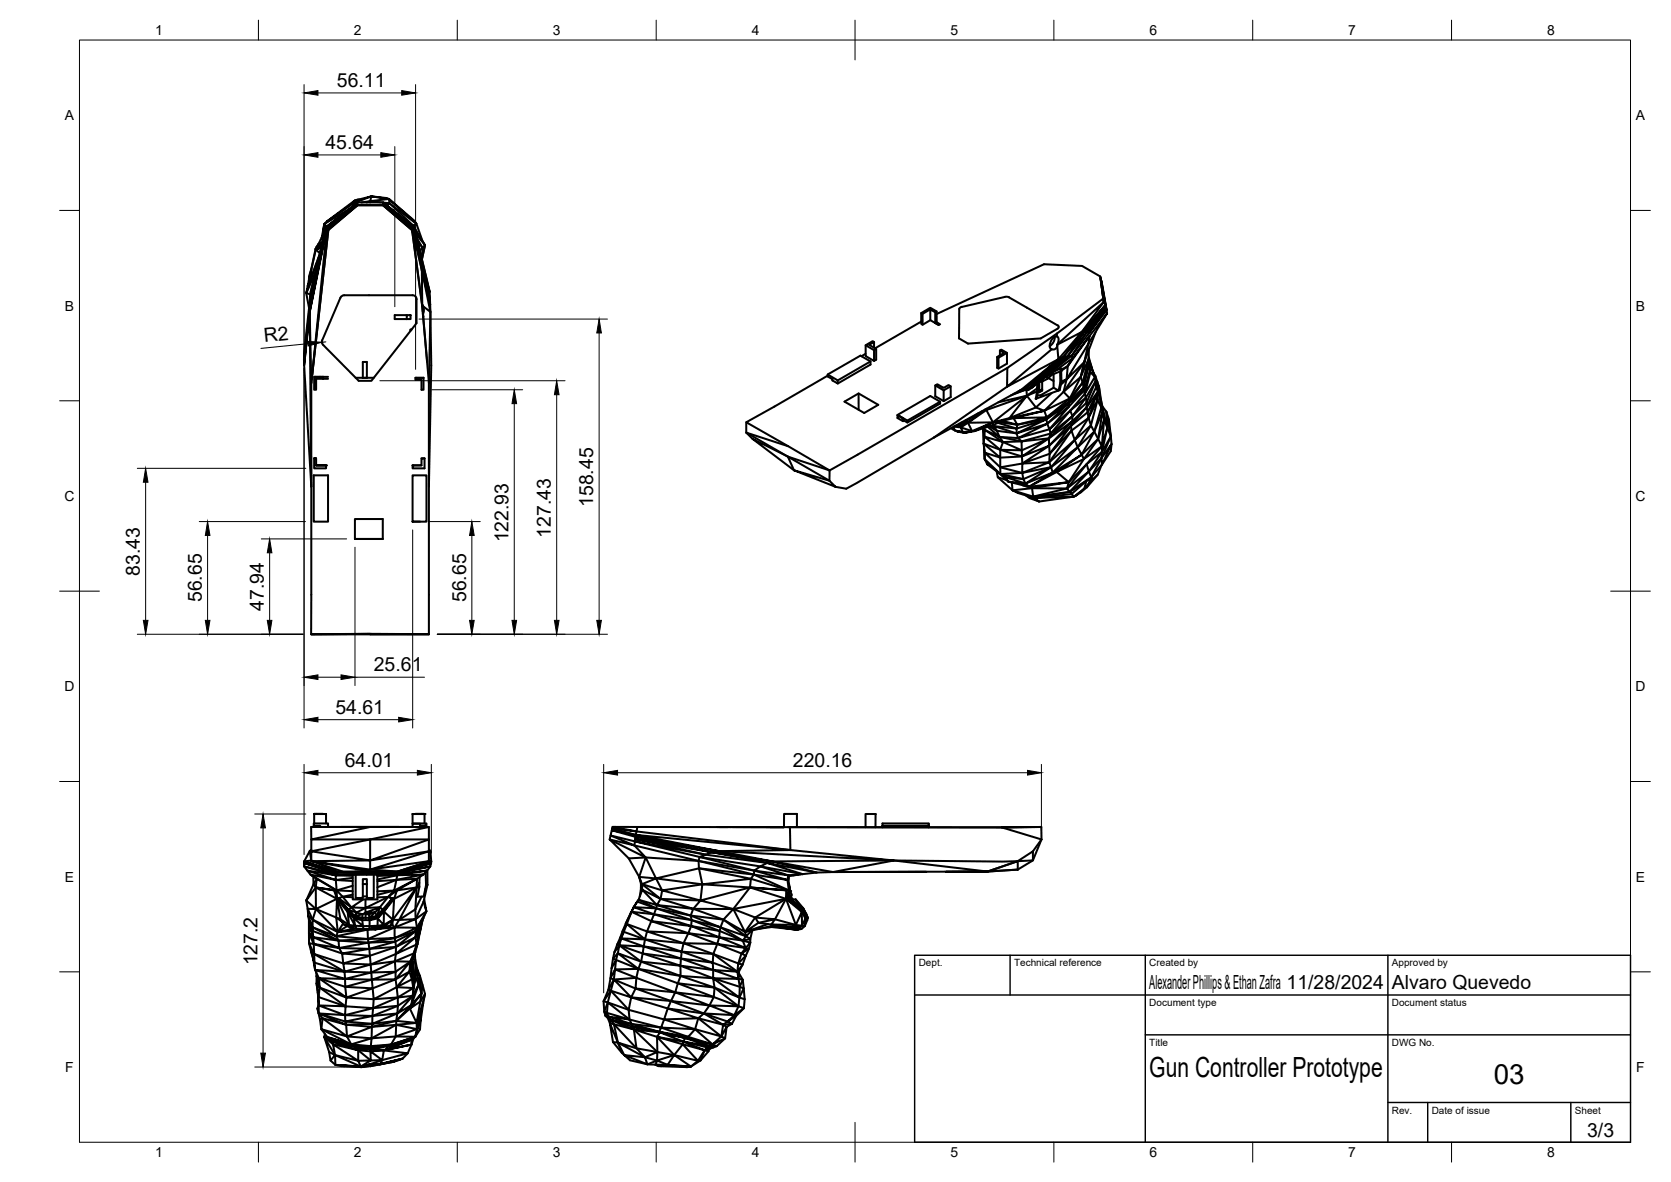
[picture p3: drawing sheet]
<svg xmlns="http://www.w3.org/2000/svg" width="420mm" height="297mm" viewBox="0 0 420 297" stroke-linecap="round" stroke-linejoin="round" font-family="sans-serif">
<!-- layer: Visible -->
<g fill="none" stroke="#000" stroke-width=".51">
<path d="M81.2 59.4l.3-3.1-.6 3.4M81.3 59.9l-.7 .4-.5 1M81.4 59.1l-.5 .7M81.4 59.5l-.5 .3-.3 .5M81.4 59.4l-.5 .4 .5-.4M81.4 59.2l-.2 .2M81.5 59.1h-.1M81.5 58.9l-.1 .2M82 57.2l7.9-6.1v-.2l-7.9 6.2-3.9 16.1M82.1 57.3l-.1-.1 7.9-6.1v.3l-7.8 5.9 7.8-5.9-7.7 6 .4 .2M82.1 57.3l-4.1 19.3 4.1-19.3-4 17.7-1.6 16.8 1.5-15.2-1.6 13.9 1.7-15.5M82.1 57.3l-4.2 21.1 4.3-21-3.8 37.9"/>
<path d="M82.6 57.6l-4.3 38.6-.1 63.2h29.6v-63.2l-1.6-19.3M82.6 57.6l7.3-6.1zM87.4 52.8l-5.9 3.5 .6 .6M88.8 51.7l-.2-.5-7.1 5.1 .7-.6 6.4-4.5 .6-.8-7 5.3M89.9 50.9h6.4l7.9 6.2v.1l-7.9-6.3v.4l7.8 6 .1-.1 1.9 8.1-2-8 2 8.9-2-8.9M89.9 51.5h6.4M90.3 50.1l-1.1 .3 4.1-1.1-4.7 1.9 1-.2M93.1 50.6l2.8 .3M93.1 50.6l-.1 .3M93.1 50.6l-.9 .3M93.1 50.6l-2.2 .3M93.3 49.3l-.2 1.3"/>
<path d="M96.3 51.5l7.3 6.1 2.6 19.3M96.3 51.6l7.3 6.2-7.3-6.2h-6.4l-7.4 6.2 .1-.2M96.3 51.3l7.7 6.1zM96.3 51.5l7.3 6.1 .5-.3M96.4 50.9l1.5 .2M96.6 51.1h1.3l-.5 .6M97.8 50l-4.5-.7 3.7 .4 .8 .3-4.7 .6M97.8 50l6.4 5.5 .5 .7zM97.8 50l.1 1.1M97.9 51.1l6 5.6 .8-.5 1.5 4.3M97.9 51.1l6.8 5.1M102.7 55.9l1.2 .8-.8-.5"/>
<path d="M103.8 56.8l.3 .2M104.1 57.3l2 9.7-2.1-9.6 2.1 10.5-2.5-10.3 2.6 19.1M104.2 57.1l3.8 16.1v.3l-1.9-8.2v.9l1.9 7.3 .1 1.5-2-8.8v1.7l2.1 8.7v1.8M104.2 57.2l2.7 4.4-2.3-2.7M104.9 60l1.3 2.3 .7-.7M77 73.7l.7 3.7M78.1 75v-1.5l-1.6 15.3-.1 1.7 1.9 31.8-.4-43.9 .4 17.9M78.1 73.5l3.9-16.3-3.9 17.8M78.1 73.5v-.3v.3M78.3 67.6l-.6 1.9v.9M79.2 68.6l-2.2 5.1 1.1 .3M79.4 62.7l-2 9.2 2.9-7.7"/>
<path d="M79.4 62.7l1 .9M80.1 61.3l-.7 1.3-1.8 8.1M80.2 64.4l-3.2 9.3 .4-1.8M80.8 62l-1.4 .7 1.4-.5M80.8 61.8l-1.4 .8v.1M80.9 61.7l-1.5 .9 1.5-.8M81 61.2l-1.4 .8 1.4-.7M81.1 60.8l-1 .5M102.3 79.2h.9v1h-.9zM102.3 79.2h-3v1h3M105 60.4l1.2 1.9-.6 .7M106.1 67l2 8 .1 1.6z"/>
<path d="M106.2 76.7h.1M106.2 76.7l-.1-.5 .1 .7M106.2 76.9l.1 1.4M106.2 76.7l-.1-8.8 2.1 10.5-1.9-1.5M106.2 76.9h.1M106.2 76.7l.2 .2M106.2 62.3l-.1 2.9M106.3 78.8l.1 .9v-.8M106.3 76.9l.3 1.2-.2 .8M106.4 78.9l1 12M106.9 61.6l-.8 3.3M106.9 61.6l-.8 3.5"/>
<path d="M108.2 78.4l-.4 17.9M108.2 78.4l.2 13.4-.6 30.5M231.6 78.7v2.7l.4 .2v-2.7M233.9 77.8l-1.9 1.1-.4-.2 2.3-1.3 1.6 .9M235.2 78.5l.3-.2v2.7l-.3 .2zM235.2 78.5l-1.3-.7v2.7l2.2 1.2-.9-.5M241.2 77.7l-.1 7.3 2.3 1.3 18.3-1.2 4.2-2.5M252.7 74.6l-10.9 2.5-.6 .6M252.7 74.6l1.1 .1 12.1 7.1M276.6 69.5l.8 5.5-.8-5.5-4.5-2.7-9.6-.4-27 12.5M276.8 70.1l1.2 6.5zM276.9 70.4l1.4 7.6z"/>
<path d="M278.1 77l-5.4 6.4 5.3-6.8-6 6.8 5.5-7.5-11.6 10.7M278.1 77l-.6-1.1-.8-6.1 .8 6.1-.1-.9-11.7 8.8M278.1 77l-4.8 6.5 4.9-6-4.3 6.2 4.4-5.7 .1 .7M278.4 78.7l-4.7 7.7 .3-2zM79 94.7h3.5M81 85.5l-.1 .6 .3 .5 9 9.1h3.2l11.3-14.5v-6a.97 .97 0 0 0-1-1h-17.2l-.5 .2-.4 .4-4.6 10.7M81.2 95.2v-.5h-2.2v3.2h.5v-2.7h3M89.4 94.9l2.8 .1v-4h-1v3.9h2.8M103.4 82.8h-.2v.4M103.5 82.8l-.1 .2M104.5 95l2-.1h-2v.5h1.5v2.5h.5v-2.9M208.1 94.1l8.2-4.7 2.6 1.4v.8l-8.2 4.8"/>
<path d="M208.1 94.1l2.6 1.5v.8l-1.4-.8-.1-.4-1.1-.6zM215.9 98.9v4.1M217.7 86.8v2.7l2.1 1.2v-2.7M217.7 88.9l-1.1 .6M218.9 90.8l-8.2 4.8M219.8 87.4v-1.5l-1.3 .8 1.8 1v2.7l-.5 .3M219.8 85.9l-.4-.2-1.7 1.1 2.1 1.2 .5-.3M231.6 80.8l-11.6 6.7M233.9 80.5l-1.9 1.1M235.2 96.9v2.7l2.1 1.2 1.8-1-.1-2.7-1.7 1v2.7M235.5 81l.9 .5M239 97.1l-.5-.3-1.2 .7-1.6-.9-.5 .3 2.1 1.2"/>
<path d="M251.4 89.3v-1.2l.4-.2 1.4 .8v2.7l-2.1 1.2-.4-.2v-2.7l.4 .2v2.7M251.4 88.1l1.1 .6-1.8 1M253.2 88.7l-2.1 1.2M253.3 92.5l-44.7 25.7-21-12.1 20.5-11.7M256.8 98.1l1.9-.2-2.6 .4M256.8 97.9l-22 12.1M257.2 98.2l-2.3 .8M257.3 98.1l-3.2 1.3M257.7 97.8l1.1-.2-2.4 .6 1.3-.4-.9 .1M257.7 97.8l8.4-7.5-9.3 7.6M258.1 98l.1 1.4M258.2 99.4l2.6-1.8v.8z"/>
<path d="M258.2 99.4l-10.2 3.6 1.7 3.1M258.2 99.4l2.3 3M258.2 99.4l-7.2 1.7M258.8 97.6l.5-.1-.6 .4M260.8 96.4v1.2l.2-.2M261 98.2l-.2 .2-.4 1.8M261.1 96.2l-.1 2-.3 1.9-.3 .1 5.7-2.1-1.2-.7-3.2 1.9-.9 .1M261.3 96v2.2M261.3 98.3v.3M261.7 95.7h.1M261.8 95.5v.2l-2 1.4M261.9 95.4v.6"/>
<path d="M262 97.9l-.7 .4-.3-.2M262 95.9v2.3l-.7 .4-.3-.2M262 97.8l-.7 .4-.3-.1M262.3 95.2v.5M262.4 95l.9-.4v.6M263.6 95l1.3 .8M264.4 87.8l-11.2 9.4 14.2-7.5 4.6-6.3 1.3 .1-4.9 6.1M264.5 98.7l-4 3.7M264.6 93.7v.4M264.9 94v3.4M265.2 84.6a2.66 2.66 0 0 1-1.3 2.4M265.3 93.2l1.6-.7v.7l-2.3 .9-1.3 1.1-1.4 .8-.1-.3"/>
<path d="M265.7 83.8l-12.4 8.7-.1 4.7-18.4 12.8M265.7 83.8v.8M265.8 84.5a2.22 2.22 0 0 0-1.6 3.2 1.04 1.04 0 0 0 1.6-.8M265.8 84.5l.4 .7-.3 1.3M265.9 86.6l-.1 .3M265.9 86.5h.1M265.9 86.6l6.1-3.2-5.9 6.9-.3-3.4M265.9 81.8l.3 .4-.3 .4M266.7 93.3h-.1a10.6 10.6 0 0 1-.4 4.9l-.1-.1M266.7 96.7l1.5-1.4-1.3 .6-.4 2.1-.3 .2M266.8 93.2l.1 2.7-.3 .1M266.9 93.1l1.6-1.1-.3 3.3-.8 3.2"/>
<path d="M267.4 98.5l1.6 1.6 2.7-5.4 .5 1.4-3.2 4M267.4 98.5l-4.8 4.7 6.4-3.1M268.4 89.6l1.1-.2 3.8-5.9 .6 .2-4.4 5.7 .1 .7-6.3 4.5M268.4 89.6l-9.6 8 8.6-7.9-9.7 8.1M268.5 92l-1.6 .9M269.5 89.4l-10.2 8.1 9.1-7.9M272.2 96.1l-3.4 4.9 .2-.9M272.2 96.1l.3 1.3-3.7 3.6-5.7 4.4M272.2 96.1l1.6-4.4-1.3 5.7M272.6 91l-.9 3.7-4.3 3.8zM272.7 83.4l-4.3 6.2-1 .1zM272.8 99l-3.7 4.2 3.9-3.3"/>
<path d="M273.7 86.4l-5.5 8.9 4.4-4.3M273.7 90.2l1.6 4.5-1.5-4M273.7 89.7l.8 2.6M273.8 88l-.1 2.2-2 4.5 1.1-4.1M274 84.4l-5.5 7.6 1.1-1.9zM274.1 92.9l-1.5 5.2-.1-.7-3.9 4 .2-.4-5.6 3.9-.1 .5M274.1 92.9l-.3-1.2-.1-1.5-1.5 5.9M274.1 92.9l.1 .6M275 93.7l.4 .8M275.3 94.7l-1.1-1.2-1.4 5.5 2.5-4.3 .2 1.1-2.5 4.1-.4-1.8M275.4 94.5l.5 1.3M275.4 94.5l.2 2.2"/>
<path d="M275.5 83.4l-2.9 7.6 1.1-4.6M275.5 96.4l.6 2M275.6 97.2l-.1-1.4-2.3 5.4-.2-1.3M275.6 97.2l-2.4 5.1v-1.1l-3.5 3.4 3.3-4.7M275.6 97.2l.5 1.2M275.8 99l.1 1.6-.2-1.4M275.9 95.8l1 6.6-1-1.8v-1.9M275.9 95.8l.4 1.3M275.9 95.8v2M276.1 98.4l-2.9 3.9 .3 1.3M276.3 97.1l.9 6.5-2.1 4.9 1 1.8-3.6 5 4.6-3.2M276.3 97.1l1.3 8.3"/>
<path d="M78.9 119.5h3.6v11.6h-3.6zM79 115.2v2.5h3v-.7M79.5 117h2.5h-2.5M79.5 115.2h-.5h.5v1.8M103.7 119.5h3.5v11.6h-3.5zM103.7 117h2.3v-1.8h.7v2.5h-3zM103.7 117h2.3M106 115.2h.7M187.6 106.1v2.6l10.6 3.4M189.2 110.3l8.9 4.5 10.5 3.4v2.6l-10.5-6 1.5 3.4zM189.2 110.3l-1.6-1.6 10.5 6.1M199.6 118.2l9 2.6 1.5 1.6z"/>
<path d="M212.3 100.9l3.6-2 4.9 2.8-3.5 2.1zM225.7 104.3l1.3 .8v.7l-1.3-.7zM225.7 104.3l8.2-4.8 2.5 1.5v.4l-8.2 4.8-1-.6M227.2 105.6l-.2 .1v-.6l-1.3-.8 2.5 1.4M227.3 105.7l-.3 .1M234.8 110l-22 12.8-2.7-.4M236.4 101l-8.2 4.7v.5M239.1 107.6l1.5 .8M239.7 107.3l.4 .9 2.3 .6-.3-.2M240.5 106.9h.8l.3 .5-1.8-.2M241.2 106.5l.1 .4-1.4 .3M241.8 106.2l-.5 .7 1.7-1.1-1.4 1.6 1.8-1.2"/>
<path d="M242.9 105.6l.1 .2M243.4 106.2l1 2.1-2.8-.9 .5 1.2M246.1 103.8l-3.1 2 .4 .4M247.2 107.6l.1 3M247.3 107.6l.2 2.1M247.3 111.5l.3 2.3v1.6M247.3 108.3v3.2M247.3 108.2v.2M247.4 112.3l.2 3.1M247.5 109.7l4.7 1.4-4.6-3.1-.1 1.7 4 3.3 .7-1.9M247.5 109.7l-.2 1.8 4.2 1.5v2l-4.2-3.5M247.5 113l.1 2.4"/>
<path d="M247.6 103h.4l-4.6 3.2 3.5-2.8M247.6 115.4l3.9 3.7-3.3-2.4zM248.1 102.7l-.1 .3-.3-.1M248.3 107.3l3 2.5-3.7-1.8-.1-.5M248.7 107.1l1.9 1.2M249.2 107l1.4 1.3M249.6 106.8l.4 .3M249.7 106.1l.1 .7-4.8 1.5 4.7-2.2-5.3 2.2h.6l-2.6 .5 2-.5-2.3 .3M249.7 106.1l-6.3 .1M249.9 106.8l.1 .3M250 107.1l5.6 .6v1.2l-5.6-1.8 .6 1.2M250.6 118.4l.3 1.5 2.2 .7"/>
<path d="M250.6 108.3l5 .6 .4 1.2M250.6 108.3l.7 1.5 4.7 .3M250.9 119.9l3.7 3.3-.2-1.9M250.9 106.3l4.7 1.4M251 118.7l2.5 2.3-.7-1.1 5.1 1.6 .8 .8-5.2-1.3 4.4 .5-.6-1.1-4.5-.5-1.3-.8 5.8 1.3M251.3 109.8l5.6 1.1-4.7 .2zM251.5 115l5.5-.3v1.8l-5.5 .9zM251.5 115l-3.9-1.2 3.9 3.6M251.5 117.4l5.5 1.4-5.5 .3zM252 105.8l3.8 .9-4.6-.6M252.1 105.7l-2.3 1.1M252.2 111.1l4.7 2.1-5.4-.2 5.5 1.7-.1-1.5"/>
<path d="M253.8 105.1l-4.1 1 2.4-.4M254.9 105.1l8.3-.2-7.4 1.8zM254.9 105.1l-2.8 .6M255.6 107.7l7.5-2.3-7.5 3.5 7.7-2.4-7.3 3.6 7.9-2.2M256.9 113.2l6.8-3-6.7 4.5 6.8-2.7-6.8 4.5 6.9-2.5M260.5 102.4l-6.7 2.7 4.4-5.7-8.5 6.7M263.1 105.4l5.5-4-5.3 5.1zM263.1 105.4l-7.3 1.3-.2 1M263.7 110.2l5.9-4.3-5.8 6.1zM263.7 110.2l-6.8 .7v2.3M263.8 116.2l.5 1.2-7.3 1.4 .3 1.6M263.8 116.2l6.4-5.6-5.9 6.8"/>
<path d="M263.9 107.9l.3 1.1-7.3 1.9-.9-.8M263.9 114l-.1 2.2-6.8 2.6v-2.3l6.8-.3M264.2 109l5.5-4.4-6 5.6zM264.3 117.4l6.7-5-6.3 6.4zM265.7 118.6l-7 3.7 6-3.5-6.8 2.7 6.4-4.1-7 3M268.6 101.4l4-3.3-3.8 4.1zM269 100.1l-5.8 4.8-.6-1.7-7.7 1.9h-1.1l8.8-1.9-2.1-.8M269.1 103.2l-5.2 4.7 4.9-5.7-5.5 4.3 .6 1.4M269.4 108.2l-5.5 5.8 5.4-7-5.5 5 .1 2M269.6 105.9l3.6-3.6-3.9 4.7zM269.6 105.9l.1-1.3-.6-1.4-4.9 5.8M271 112.4l4.1-3.9-3.1 5.8z"/>
<path d="M272.5 115.3l-6.8 3.3 6.3-4.3-7.3 4.5 1-.2M272.5 115.3l-3.8 5.9-3-2.6M273.2 116.6l3.9-3-3.3 4.9zM273.2 116.6l-4.5 4.6-.4 1.6-8.8-.1-2.4-.8M273.2 116.6l-4.9 6.2-8.5 2-.3-2.1M273.5 103.6l2.6-5.2-2.4 6.6 2.2-4.4-.2-1.3-2.2 4.3 .2 1.4M273.5 103.6l-4.2 3.4 .1 1.2M273.7 105l-3.5 5.6 4.1-3.7M273.7 105l-4.3 3.2M274.4 119.9l-5.5 3.7M275.9 100.6l-1.6 6.3-.6-1.9M276 119.3l-2.7 3.2"/>
<path d="M276.9 100.9l1.5 6.6M276.9 102.4l-1.8 6.1-.8-1.6-3.3 5.5-1.6-4.2-5.6 8M277 116.9l-1 2.4-1.8 1.7 .4-1.3M277.1 112.1l-3.9 4.5M277.2 102.1l1 1.3 .6 2 .7 6.2-.2 1.8-2.2 3.4-3.1 3.5-4.5 2.9M277.6 105.4l-.5 6.7 1.3-4.6-.8-2.1-1.5 4.9 1 1.8M277.6 105.4l-.4-1.8-1.1 6.7-4.1 4 .5 1M278.4 107.5l.9 2.2-2.2 3.9-.1 1.5-3.2 3.4 .6 1.4M278.4 107.5l-1.3 6.1v-1.5M278.4 107.5l-.2-4.1 1.1 6.3-2.3 5.4-2.6 4.8M279.5 111.6l-2.4 5.2-.1-1.7zM89.2 135.4h7"/>
<path d="M89.2 130.4h7v5.1h-7zM103.7 131.1h1.9M254.6 123.2l5.2 1.6 .5 .4-4.3-1.3zM257.9 124.5l.9 .7 2.5 .8-1.3-.9M258.7 124.7l2.6 1.3 8.7-1.2-8.7 .3M258.7 122.3l10-1.1-9.2 1.5zM259.5 122.7l-4.9 .5M260 125.1l.2 .1M260.1 125.2h.1M260.2 125.2h.1M268.3 122.8l5.5-4.3-4.9 5.1zM268.9 123.6l-8.6 1.6"/>
<path d="M268.9 123.6l-9.1 1.2M269.2 123.5l.2 .6M269.4 124.1l.6 .7 .4-.1M269.4 124.1l-8.9 1.1M272.6 122.8l-2.2 1.9 1.4-1M273.2 120.9l-.6 1.9-2.6 2M273.2 120.8l-3.8 3.3M273.3 122.5l.9-1.5-2.4 2.7M273.3 122.5l-1.5 1.2M273.5 120.7l.7 .3M78.3 159.4h29.5h-14.7M93.1 159.3l-14.9 .1"/>
<path d="M76.5 217.7l7.9 2.3-7.1-1.2zM76.5 216.5v1.2l8 2M77.3 218.8l7.1 2.3-6.3-1.3zM77.9 213.9l.4 2.3-1.8 .3zM78.3 216.4l14.8 2.1v.5zM78.3 211h14.8l-14.8 2.9 14.8 2.3-14.8 .2zM78.3 213.5l-.4 .4 .4-.3M78.3 216.4l7.8 2.6M79 204.6h3zM79 204.5v2.4M79 207.5v.3M79.5 204.5h-.5h2.2"/>
<path d="M79.5 204.5h1.7M79.5 204.5v.1M80 217l5 2.1M80.6 207.8l-.3-.3h-1.4v-.6h3.6v.9h21.2v-.8h1.9v.8M81.2 204.5v.1M82 204.6v2.3M84.8 219.3l-.3 .4 7.7-.1M84.8 219.3l-8.4-2.4 8.1 2.8M85 219.1l-.2 .2 15.1-.1-7.7 .4M85 219.1l-8.5-2.6 8.3 2.8M85 219.1h7.5M88.7 219.8h6.2v6.2h-6.2z"/>
<path d="M89.2 219.1h7zM89.4 219.8v5.9h1.8v-.4M92.2 219.8v-.2l7.6-.1-4.9 .5M92.2 219.6l-7.8 .4 .1-.3M93.1 218.5l6.9 .5 7.8-2.6-7.8 2.6-15 .1M93.1 207.8l-14.8 3.2-.1-3.2h29.6M93.1 216.2l14.7-5.2v2.9zM93.1 211l14.7-3.2v3.2h-14.7v7.5M93.1 218.5l14.7-4.6v2.5zM94 219.8v5.9h-1.8v-3.5M99.8 219.5l.1 .4-5 .2M99.8 219.5l7.6-.7-7.5 1.1"/>
<path d="M99.9 219.2l8.5-2.2zM99.9 219.2l8.3-1.5-8.4 1.8zM99.9 219.9l-.2 1.2-4.8 .3M99.9 219.9l6.5-.1-6.7 1.3M99.9 219.9l-5 1.1M103.7 207l3.5-.1v.6h-1.3l-.3 .3M103.7 204.6v2.3M104.5 204.5h2zM106.7 204.6h-3h3v2.3M106.7 207.5v.3M107 219.2a12.9 12.9 0 0 1-.5 6.1h-1.5l.5-2.5-.1-.9M107.1 219.1h.1"/>
<path d="M107.5 218.7v3.6l-1 4.3M107.8 213.4l.4 .5-.4-.3M107.8 216.2l.6 .3-8.5 2.6 8.5-2.6v.5a6.9 6.9 0 0 1-3.5 3.8l-.5 7.7M108.2 213.9l.2 2.6M154 207.8l6.1 1.1-6.2-.7zM154 207.8h6.3M158.1 215.7l2.6 4.7M159.5 212.5l2.8 3-9-4.5 4.8 4.7M159.5 212.5l30 7.3-13.8-1.6-.1-1.8-13.3-.9-4.2 .2M159.6 211.4l-.1 1.1-6-2.5-.2 1 6.2 1.5M159.8 210.3l19.2 3.9-19.3-3.3 17.8 3.9 1.5-.6 1.8-.3 13.4 2.6-15.2-2.3 13.9 2.7M159.8 210.3l21 3.6-20.9-4.1 38.8 3.8-17.9 .3 44 2.3-26.1-2.6"/>
<path d="M160.1 208.9l-.2 .9-6-1.6-.1 .4 6.1 1.2-.1 .5-6-1.7-.3 1.4 6.1 1.4 .2-1.1M160.3 207.8l38.3 .1M160.3 207.8l-.2 1.1M162.3 215.5l2.7 5.3-4.3-.4zM175.7 218.2l13.1 2.6-12.2 1.4 12 .8M175.9 215.4l13.8 3.4-14.1-2.4zM177.5 214.8l-1.6 .6 15.3 2.3M177.5 214.8l-17.9-3.4 16.3 4M177.5 214.8l15.4 2.1M180.9 207.8l16.2 .1h-3.4M184.2 207.8l12.9 .1v-3.4h3.3v3.4h-2.2M189.7 218.8l1.5-1.1 7 2.3z"/>
<path d="M189.7 218.8l8.3 2.3-8.5-1.3zM192.9 216.9l1.3-.4 30.6-.3 27.4 .3 3.7-.1 3.8-2.5v2.3l-3.8 .2-7.6 2.6 7.6-.5M192.9 216.9l-1.7 .8 10.6 2M198.2 220l-.2 1.1 .2-.5M198.6 207.9l63.2-.1-9.9 .1M198.6 207.9l.1 5.7-38.6-4.7M200.4 207.9h17.2M200.5 219.8l-2.1 .3-.2 1.3 .5 2.4M201.3 219.7l-3 .4a6.7 6.7 0 0 0 .4 3.9l-.2 .8 .4 .7 .6 .5h.6l1.8 2.2-.3-.2-1.6-2M201.8 219.7l-3.6 .3 .1 .1M209.5 219.1l-4.1 .2-3.6 .4M209.5 219.1l-15.3-2.6 11.2 2.8-12.5-2.4 8.9 2.8"/>
<path d="M217.6 204.6h2.6l-.1 3.3h-2.5zM220.1 207.9h1.8M221.9 207.5h11.6v.4h-11.6v-1h11.6v.6M233.5 207v.9h18.4M237.9 219.1l10.4-.1-38.8 .1h23.4M243.5 219h4.8l-23.5-2.8-15.3 2.9M248.3 219l7.6-2.6v2.1zM251.9 207.9l10 3.1M261.8 207.8l.1 3.2M261.9 211l-2.2 5.2-3.8 2.3M261.9 211l-2.2 2.9M77 226.3l2.4 2.1h-2z"/>
<path d="M77.4 228.4l1.2 2.7-1.1-1zM77.5 230.1l1.1 2.9-.9-1.8zM77.7 232.7l1.1 2.8 .1 1.7-1.2-2.7 1.1 1-.2-1.5zM78.6 231.1l5.9 4.2-5.9-2.3zM78.6 234l6.5 2.4-6.3-.9 6.5 2.7-6.4-1 7.1 2.4M78.8 220.3v1.9l-1.8 4.1 2.4-3.3M79.4 223l5.2 .8zM79.4 223l.2-2.2 5 3M79.4 223l-.6-.8 .8-1.4-1.5-1 6.5 4M79.4 228.4v-5.4l5.3 2.9-5.3 2.5 5.1 2.2M84 223.8l.7 2.1-.1-2.1M84.5 230.6l.2-4.7 .9 5.1 2.2 1.4"/>
<path d="M84.5 230.6l.4 3.6-6.3-3.1 .8-2.7 5.5 5.8-.4 1.1 7.8-1.7M84.6 223.8l1.6 1.6 2.5-.6M84.6 223.8l4.1 .2M85.1 236.4l-6.5-3.4v1l-.9-2.8v5.8l.5 2.1 .8 .6 .1 2.2M85.1 236.4l7.6 .5-7.4 1.3zM86 231.6l-1.5-1 1.1 .4 .9 1.3M86 239.6l-.7-1.4 7.6 .2-6.9 1.2 7 .6M86 239.6l.3 2.5-7.3-2.4-.1-2.5-1.2-.2 1.3 2.7 7.6 4.5M86.2 225.4l-1.1 .3 3.2 2.3-.6 .6-.3 .6-2.7-3.3 3 2.7-2.6-2.9-.4 .2 3.1 6.5M86.3 232.1l-1.4 2.1 2.4-1.5M86.5 232.3l1.3 .1 .3 .7zM87.8 232.4l1.5 .2-1.2 .5 2 .5h1.4"/>
<path d="M88.7 221.4l-4.3-.3 .2 2.7 4.1-1.2M88.7 220.1l-4.3-.1v1.1l4.3-.5M88.7 225.5l-2.5-.1 3.4 3.9M89 230.8l.2-.6 1.9 .5-2.1 .1 2.1 .5M89 230.8l.3 1.8-1.9-3.4 .4 3.2M89 230.8l2.3 1.9-.2-1.4M89.3 233.3l-4.4 .9 7.2-.6M89.6 229.3l-.4 .9 2-.4-.1 .9M89.6 229.3l-1.9-.7 1.5 1.6-1.8-1 1.6 1.6M91.2 222.2v-1.3h1v1.3M91.2 222.2h1M91.2 225.3h1"/>
<path d="M91.2 222.2v3.1M91.3 232.7l-2-.1 .2 .8 1.9 .1-.1-.8h1.6v.8M91.3 226l-3 2 3.6 .2v1.1M91.4 233.5h1.5a1.5 1.5 0 0 1-1.5 0zM91.9 229.3l3.6-1.3-1.2 1.3zM91.9 230.7h1v.6h-1.8M91.9 230.7h-.8v.6M92.4 233.6l.1 2.4-8-.7M92.8 229.8l.1 .9M92.9 230.7l1.4-1.4 .5 .9-1.9 1.1 2.1-.5-.2-.6zM92.9 231.3v1.4l2-.1-2 .9 1.8-.1 .2-.8M94.3 229.3l-2.4 .5v-.5l-.7 .5-1.6-.5"/>
<path d="M94.3 229.3l-1.5 .5h-.9v.9M94.7 233.4l-.5 .2h-1.5M94.9 224.9l4.2-1.1-1.5 1.6-2.7 .1M94.9 232.6l1.6-.2-1.8 1 1.5-.3-2 .5 1.4-.2M96.2 228.6l-.7-.6-.7 2.2 1.4-1.6-1.2 2.2 1.5-1.7M96.5 229.1v3.3l-1.5-1.6-.1 1.8M96.5 229.1l2.3 2M97.6 225.4l-5.7 2.8v-2.2M97.6 225.4l-2.1 2.6-3.6 .2-2.3 1.1M97.6 225.4l1.1 .3-2.2 3.4 2.6-3.2-.4-.2-2.5 2.9 .3 .5M97.6 225.4l2.2-1.6-.7 2.1zM98.7 232.5l.5 .6"/>
<path d="M98.8 231.1l-.7 1.5-1.9 .5 2.6-2-2.3 1.3-.3 .7-.6 .3 3.1-.9M99.2 233.1l-6.7 2.9 6.7-.3-6.5 1.2-.2-.9-7.4 .4-.6-1.1M99.2 233.1h5.6l-5.6 2.6zM99.2 233.1l-3.5 .3M99.4 236.6l-6.7 .3 .2 1.5 6.5-1.8 .2 1.4-6.7 .4 .1 1.8M99.4 236.6l5.1-2.6-4.9 4 4.9-2.5-5 4.2 5.3-2.4M99.5 239.7l.1-1.7-6.6 2.2M99.5 239.7l-6.3 2.7-.2-2.2M99.7 221.1l-.6 2.7-4.2 .2M99.7 221.1l-4.8 1.9M99.8 223.8h-.7l5.8-3-5.1 3 5-.8-5.7 2.9-.3 5.2M100.4 231.2l-1.6-.1-.1 1.4"/>
<path d="M104.3 239.6l.1 1.6-.6 1.5-.1-1.1M104.4 228.5l-4 2.7 4.4-8.2-6 8.1M104.4 228.5l.1 2.5-4.1 .2-1.2 1.9 5.3-2.1 .3 2.1 2.4-4.1M104.4 239.3l.6-2.1-1.9 4.5-3.8-.1 .2 2.6M104.5 234l-5.3 1.7 .2 .9M104.8 237.3l-.8 2.3-4.7 2 .2-1.9M104.9 220.8l-5.2 .3M105.4 221.9l-.6 1.1 .7-.2M105.5 220.4l-.1 1.5M105.7 232.9l.8-2.3-1.7 2.5-.3 .9M105.9 233l-.9 4.2 .4-2.6-.6 2.7 .9-4.4-1.2 2.6 .3 1.8M106 225.3l-1.6 3.2"/>
<path d="M106.1 231.4l-1.6 4.1v-1.5zM106.2 231.3l-.8 3.3 .5-1.6M106.3 231.1l-.4 1.9M106.5 226.6l-2 4.4 2.7-2M106.7 226l.5 3-.7-2.4M107.1 222.4l.4-.1-.6 1.2M107.2 229l-.7 1.6-2 3.4M154.5 239.3l1.2-1.7-.4 2M154.5 239.3l-.4 1.6 1.2-1.3M155.3 239.6l5.9 2.1-.7 1.8-5.2-3.9-.4 1.6M155.7 237.6l5.5 4.1 9.9 3.6 .1-4.4-9.6-1.3 .3-1.8-6.2-.2 5.9 2M156.2 235.8l-.5 1.8-.5-.2z"/>
<path d="M156.5 234.1l1.1-1.9-.2-.1 1.4-3-1.2 3.1 5.1 1.9M156.5 234.1l-2 5.2M156.8 234.2l-.6 1.6h-.3zM158.5 229.6l-2 4.5M159.4 227.9l-.9 1.7 .9-1.6M160.2 226.6l-.8 1.4zM160.7 220.4l.7 1.8-.2-.1zM161.2 222.1l-.3 3.2M161.4 222.2l3.6-1.4 1.5 3zM161.4 222.2l4.7 3.7-4.6-2.3zM161.4 222.2l-.3 1.3 .4 .1M161.5 223.6l3.7 3.8-4.6-1.3z"/>
<path d="M161.6 239.6l9.5 3.1-9.9-1zM162.2 236.1l9.7 .9-.5 2.1 7.9 .6-.1 2.2M162.7 234.1l-.5 2-4.6-3.9-.8 2 5.4 1.9-6-.3 5.7 2 .3-1.7 9.2 3-9.5-1.3 9.3 3.1 .2-1.8 7.8 2.8-8-1 8.1 2.9-.1-1.9M162.7 234.1l10.4 .4-1.2 2.5zM163.8 231.5l-5-2.4 5.6 .7 .6-1.5 8.9 2.9 7.1 2.8 .2-1 5.6 3.4M163.8 231.5l-1.1 2.6M165 220.8l10.7-2.6 .9 4zM166.1 225.9l-.9 1.5-.2 .9-4.4-2.2-.4 .5 4.8 1.7-5.6-.3 5 1.8 9.5 1.4-.1 1.5-10-1.2 9.3 3 .7-1.8-9.4-2.9-.6 1.7M166.1 225.9l8.2 2.5-9.1-1 8.5 2.7 .6-1.7h10.1M166.1 225.9l10 .4-1.8 2.1 7.6 2.7-8.2-1-8.7-1.8M166.5 223.8l10.1-1.6-.5 4.1zM166.5 223.8l-.4 2.1"/>
<path d="M173.7 230.1l7.5 2.9-7.3-1.8zM173.8 232.7l7 2.8-.4 1.7-7.3-2.7 7.7 1 .2-1.5zM181 234l5.8 2.4-6-.9 6.7 2.7-.7-1.8 1.9 .5-1.2 1.3-7.1-1 6 2.4M181.9 231.1l5.7 4.2-6.4-2.3zM186.4 239.6l1.1-1.4 .8 .2-1.9 1.2 1.1 .6M186.4 239.6l-.8 2.5-6.3-2.4 1.1-2.5-8.5-.2 7.4 2.7 6.1 4.5M187.6 235.3l-.8 1.1 1.9-.4v.9l-.4 1.5-.8 1.8M188.6 223l9.8 .8zM188.6 223l.2-2.2 9.6 3M188.6 223l-12.5 3.3 8.3 2.1M188.8 220.8l.7-1 8.9 4M189 233.8l-1.4 1.5-.3-1.1"/>
<path d="M189.2 233.8l-.5 2.2-1.1-.7M189.9 230.6l5 .4-4.2 .9zM189.9 230.6l-5.5-2.2 13.2-2.5-2.7 5.1M189.9 230.6l-2.6 3.6-5.4-3.1 2.5-2.7 2.9 5.8M194 233l4.1 .4M194 233l.1-.3 5.6 .9M194 233l-3.1 .4M194 232.4l.1 .3-6.8 1.5M194.9 231l-1 1.3-3.2-.4-3.4 2.3 5.8-2M194.9 231l5.2 1.4M197.3 232.9l1.6 .2-5-.8 6.2 .1-1.2 .7M197.6 225.9l.4-.2 3.8 2.9-4.2-2.7 4 3.3 .2-.6-.2-.6-3.6-2.3 .2-.3-.6 .5-7.7 4.7"/>
<path d="M197.6 225.9l-9-2.9-4.2 5.4M197.6 225.9l2.5 6.5M197.7 223.8l-.1 2.1 .8-2.1M198.1 233.4l2.3 .2M198.1 233.4l-4-.7 5.8 .9M198.2 221.4l-.2-.3 .4 2.7v-1.2M198.4 223.8l-.2 1.6 .3-.6M198.4 223.8l.3 .2M198.7 224l.4 .9-.2 .6-.7-.1 3.4 2.6 .8 1.3-.5-1.1 .8 1.6M200.1 232.4l1.6 .2-2.8 .5 2 .3-2.7-.3 1.7 .5-2.9-.8M200.4 233.6h.1M200.9 233.4l-1 .2h.5"/>
<path d="M201.5 233.5l-.6-.1 .8-.8 .7 .1-.9 .8-1.1 .1M202.4 229.3l.3 .9v-.4M202.4 229.3l-.6-.7 .9 1.6-1.1-1 .9 1.6M202.4 229.3l.3 .5M202.5 230.8l.2-.6 .4 .5-.6 .1 .5 .5M202.5 230.8l-.8 1.8-.1-3.4-1.5 3.2M202.5 230.8l-.1 1.9 .6-1.4M202.5 229.3l.2 .5M202.7 229.8l.4 .9-.1 .6M202.7 229.8l.4 .9M78.7 240.9l-.5-1.8 .9 2.8-.4-1 .5 2.9-.1-1.9M79.1 241.9l7.5 2.3-7.4-.4 7.6 2.2-6.6-.2 6.6 2.2"/>
<path d="M79.2 243.8l1 2-.6-.5M79.5 244.3l.1 1M79.6 245.3l.8 2.9-.8-1.1zM79.8 253.4l.7 2.8 .6-.3M80.1 250.6l6.8 2.3-6.8-.2 6.7 2.4 .1-2.2 6.9 .5-7 1.7-6.7-.4 6.7 2M80.1 252.4l-.3 1M80.1 252.7l-.2-3.3 .2 5.3-.3-1.3M80.5 256.2l.3 2.4 1.5 2M80.8 258.6l7.5 3.9M81.1 255.9l6.1 4.6-6.4-1.9zM81.7 259.8l-.2 .8M86.3 242.1l6.9 .3-6.6 1.8z"/>
<path d="M86.8 248l.3 2.7-6.9-4.9 .2 2.4 6.7 2.5-.2 2.2-6.5-4.7-.3 2.4-.5-3.5 .3 2.3M86.8 256.7v-1.6l6.8 .2-6.8 1.4 6.8 .6M86.8 256.7l.2 .8-5.9-1.6-1-1.2 6.9 2.8 6.6-.2M93 240.2l-6.7 1.9M93.2 242.4l6.1-.8-5.9 2.8zM93.4 244.4l.1 1.8-6.7-.2-.2-1.8 6.8 .2-6.6 1.6v2l6.7-1.8 .2 2.2-6.9-.4M93.7 248.4l5.8-2.3 .2 2-5.7 3zM93.7 248.4l-6.6 2.3 6.9 .4M94 251.1l6-.4-6.2 2.7zM99.5 244.2v1.9l-6 .1 6-2-6.1 .2M99.5 244.2l3.6-2.5-3.6 4.4 3.5-1.9-3.3 3.9 3.9-2M99.6 257.5l-6.1 .5-.1 2.9-6.2-.4 6.3-2.5-6.5-.5 .2 3"/>
<path d="M99.6 257.5l5.2 1.1v-1.5l1.1-3.6-1.1 5.1-5.3 1.9zM99.6 257.5l-6.2 3.4-5.1 1.6-1.1-2M99.6 256.5l5.2 .6-5.2 .4zM99.6 256.5l-6.1 1.5 .1-.7M100.1 252.8l-6.3 .6-.2 1.9 6.5-2.5-.2 1.9-6.3 2.6 6-.8 .3-1.8-6.3 .6v2M100.1 252.8l3.7-2.5-3.9 4.4 3.5-2.1-3.8 3.9 3.5-3M103 244.2l.1-2.5 1.3-2.4-1.4 4.9 .6 1.9M103.6 246.1l.3 2.2-3.9 2.4-.3-2.6 4.2 .2M103.7 241.8l-.1 4.3 .2-3.4M103.9 248.3l-.1-5.6 .6 2.8 .9 1.9-.4-4 .7 1.8 1.3 4.6-1.2 1.9M103.9 248.3l-.1 2-3.8 .4 .1 2.1M103.9 248.3l.5-2.8-.6 4.8"/>
<path d="M104.4 241.2l.5 2.2-.5 2.1zM105.3 247.4l-1.9 5.2 .4-2.3zM105.6 245.2l.4 4.5-.7-2.3zM105.7 251.7l-2.6 1.8 2.9-3.8-2.6 2.9-.3 .9M105.7 251.7l-.9 5.4-1.7-3.6M105.8 256.3a5 5 0 0 1-2.4 5.1M105.8 256.3l-1.4 4.2 .4-1.9zM106.2 247.5l-.5 4.2M106.4 252l-.6 4.3 .1-2.8zM106.4 252l.5-2.2-1 3.7M152.2 255.2l.6 .5 .6 1.4 1 .3 1 4.6M152.2 255.2l.6 .6"/>
<path d="M152.6 254.5l.5 1-.9-.3zM152.6 254.5l-.7-.2 .3 .9M152.6 254.5l5.7 1.7-5.2-.7 5.7 1.8 7.4 .9-.4 1.1-6.8-1.3 6.9 1.4-7.1-2.1 .2 .7M152.6 254.5l.2-2.6 5.5 4.3-.2-2.4 8.9 2.4M152.8 255.7l.3-.2 .4 .8zM153.4 257.1l2 4.9-1.3-.1zM153.5 256.3l-.1 .8M153.8 243.3l1.1-2.1-.3 2.4M153.8 243.3l-.8 5.5-1.2 2.8 .1 2.7 .9-2.4-1-.3 1.8-2.6-.8 2.9 5.3 1.9M154.3 246.2l5.7-.5 .5-2.2 9.9 3.6-.6 2.3-10-1 8.9 3.2 1.1-2.2-9.8-3.7-.2 2.7zM154.3 246.2l-1.3 2.6 .6 .2 4.5 4.8 .6-3.2-5.1-1.6 .7-2.8 4.4 4.4 1.1-2.2M154.4 257.4l5.6 6-.6-4.7"/>
<path d="M154.6 243.6l-.3 2.6-.8-.4zM154.9 241.2l-.8-.3-.3 2.4M154.9 241.2l5.6 2.3-5.9 .1 5.4 2.1M158.7 250.6l10 1-.8 1.8zM159 258l-5.5-1.7 5.3 1-.5-1.1 7.9 2 .8-2 7.8 2.4-8.6-.4 6.8 2.4 1.8-2 4.4 3.9M159 258l.4 .7-5.9-2.4 .9 1.1 5 1.3M159.4 258.7l6.5 .7-.7 1.2zM159.4 258.7l5.9 5.7M160.5 243.5l10.6 1.8M165.8 259.3l6.5 1.6-.5 .9-5.9-2.4 6.4 1.5 .7-.3zM167.9 253.4l7.7 2.5-8.6 .3 .9-2.8 9.1 1.3M169.8 249.4l9.7 1.2-1.1 2.1-9.7-1.1 8.3 3.1 1.4-2z"/>
<path d="M170.4 247.1l9.1 3.5 .2-2.4 6 4.7 .2-2.2-6.2-2.5-.4-2.4 6.6 4.9 .1-2.7M171.1 242.7l8.2 1.1v2zM171.1 245.3l8.6 2.9-9.3-1.1zM171.1 245.3l8.2 .5M175.6 255.9l5.8 4.6-6.6-1.9zM179.2 241.9l6.2 2.3-6.1-.4 6.4 2.2-6.4-.2 6.7 2.2M179.5 250.6l6.2 2.3-7.3-.2 6.3 2.4 1-2.2 1.3 .5-2.3 1.7-7.7-.4 5.9 2M182.9 256.7l1.8-1.6 .4 .2-2.2 1.4 1.1 .6M182.9 256.7l-1.1 .8-6.2-1.6 1.4-1.2 4.8 2.8 2.2-.2M184 257.3l-1.3 .7-.4 2.9-.9-.4 1.3-2.5-.9-.5-.4 3M185.6 242.1l1.1 .3-1.3 1.8zM187 248.4l.2 2.7-1.3-.4z"/>
<path d="M187.2 251.1l-.2 2.3-1.9 1.9-1.1 2M187.5 240.2l-.8 2.2-1 2 1.1 1.8-1.1-.2-.3-1.8 .3 .2v1.6l.3 2 .8-1.8 .2 2.2-1-.4M187.5 240.2l-1.9 1.9M82.3 260.6l.6 .3 .8 .9-2.2-1.2 2.2 1.8M82.3 260.6l6 1.9-5.4-1.6 6 2-5.2-1.1 5.9 1.4M82.8 264.4l1.4 .7-1.1 1.4 1.2 1.1M82.8 264.4l-1.3-3.8 2.7 4.5M82.8 264.4l.3 2.1M84.3 267.6l6.4 .4-4.9-.3 5.1 .5-.2-.2 2.4-.6-2.2 .8 2-.3M84.3 267.6a26.7 26.7 0 0 0 8.9 .3h-.3M84.3 267.6l-.1-2.5 6.5 2.9M88.3 262.5l4.9 .4h-4.3z"/>
<path d="M89.6 263.2l-.7-.3 4.4 .3h-3.7l3.7 .4M89.6 263.2l.5 .7-6.4-1.5v-.6l6.4 2.1 3.2-.3M90.1 266.6l3.1-.1-2.5 1.5zM90.1 263.9v2.7l-6.4-4.2 .5 2.7 5.9 1.5M90.1 263.9l3.1 2.6M93.1 267.4h2.5l-2.7 .5zM93.3 263.6l-.1 .6-3.1-.3M95 267.6l-1.8 .3M95.6 267.4l-2.7 .5M96.1 266.4l-.5 1M96.1 266.4l-3 1M96.5 264l7-1.5z"/>
<path d="M96.5 264l6 .7-6.4 1.7M96.9 263.8l-3.7 .4 3.3-.2-.4 2.4-2.9 .1v-2.3l2.9 2.2M98.3 262.5l-5.1 .4 .1 .3 5-.7-.6 .3-4.4 .8 3.6 .2 .8-1-4.4 .4v.4M98.3 262.5l1.2-2-6.1 .4-.2 2M99.1 266.8l-3.4 .6M99.1 266.8l-2.6 .5M99.5 260.5h4.9M100.5 266.3l-5.1 1.2 5.8-1.5-5.6 1.4M103.4 261.4l-6.5 2.4 7-2.8-6.2 1.8 6.7-2.3-6.1 2M103.4 261.4l.1 1.1M103.5 262.5a5 5 0 0 1-4.4 4.3M104 260.9l-.5 1.6"/>
<path d="M154.1 261.9l2.3 2.7M155.4 262l4.6 1.4 2.2 2.3zM155.4 262l1 2.6 .6 .6M155.4 262l1.6 3.2M157 265.2l5.2 .5 .6 1.8-5.8-2.3 1.4 1.3 4.4 1 2.1 .1 .7 .3 2.3-.3M160 263.4l5.3 1-3.1 1.3 3 .8 .1-2.1M162.8 267.5l2.4-1-.3 1.1h3M164.7 267.5l.9 .4 7.2 .3M165.3 264.4l4.2 .7-4.3 1.4 2.7 1.1M165.3 264.4l-.1-3.8 4.3 4.5M167.9 267.6l5.8 .4-5.4-.3 4.5 .5M167.9 267.6l1.6-2.5 4.2 2.9"/>
<path d="M171.8 261.8l-6.6-1.2 6.5 1.8M173 260.6l6.2 1.9-6.9-1.6 6 2 .9-.4 1 .4h-1.9l-6.5-1.1 6 1.4M173.7 268l-.9 .2M177.2 263.9l-1.1 2.6-.6 .1-1.8 1.4M177.2 263.9l-1.7 2.7-3.8-4.2-2.2 2.7 6 1.5M177.8 263.2l.5-.3 1.2 .3h-1.7l.6 .4M177.8 263.2l-.6 .7-5.5-1.5 .1-.6 5.4 2.1 1.2-.3M178.1 264.2l-2 2.3-2.4 1.5M178.4 263.6l-.3 .6-.9-.3M181.4 260.5l-2.2 2 3.1-1.6-2.1 2-1.8 .7"/>
</g>
<g fill="#000">
<circle cx="82" cy="117" r=".25"/>
<circle cx="103.7" cy="117" r=".25"/>
<circle cx="106.5" cy="204.5" r=".25"/>
<circle cx="106.7" cy="204.6" r=".25"/>
<circle cx="107.1" cy="219.1" r=".25"/>
<circle cx="198.7" cy="223.9" r=".25"/>
<circle cx="200.4" cy="233.6" r=".25"/>
</g>
<!-- layer: BORDER -->
<g fill="none" stroke="#000" stroke-width=".25">
<path d="M20 10.1h390v276.9h-390zM65 5.1v5M115 5.1v5M165 5.1v5M215 5.1v10M265 5.1v5M315 5.1v5M365 5.1v5M15 52.9h5M410 52.9h5M15 100.7h5M410 100.7h5"/>
<path d="M15 148.6h10M405 148.6h10M15 196.4h5M410 196.4h5M15 244.2h5M410 244.2h5M65 287v5M115 287v5M165 287v5M215 282.1v9.9M265 287v5M315 287v5"/>
<path d="M365 287v5"/>
</g>
<!-- layer: TITLEBLOCK -->
<path d="M230 240.1h180v46.9h-180zM230 250h180M254 240.1v9.9M288 240.1v46.9M349 240.1v46.9M288 260.1h122M349 277.1h61M359 277.1v9.9M395 277.1v9.9" fill="none" stroke="#000" stroke-width=".36"/>
<!-- layer: FD_Dimensions -->
<g fill="none" stroke="#000" stroke-width=".25">
<path d="M76.5 21.3v67.1M79.9 23.4h21.1M79.9 38.9h15.9M99.3 36.8v40.3M104.5 21.3v71.5M76.5 92.6v90.4M77.5 86.4l-11.9 1.2M81.9 85.9l-1 .1 .2 .5 .5 .3M95.5 95.7h46.6M105.3 80.2h47.4M108.6 97.9h22.8M140 99.2v56.7"/>
<path d="M150.6 83.7v72.2M34.5 117.7h42.4M129.3 101.4v54.5M36.6 121.2v34.7M50.1 131.1h26.7M52.2 134.6v21.3M65.7 135.4h21.5M67.8 138.9v17M89.3 137.5v34.8M103.8 133.2v49.8M107.7 131.1h13.1M118.6 134.6v21.3"/>
<path d="M34.5 159.4h41.7M110 159.4h42.7M79.9 170.2h5.8M89.3 170.2h17.4M76.5 192.1v22.7M79.9 194.2h25M79.9 180.9h20.3M108.5 192.1v22.3M151.8 192.1v57.4M155.3 194.2h103.1M261.9 192.1v16.8M64.1 204.6h12.8"/>
<path d="M66.1 208.1v56.6M64.1 268.1h24.7"/>
</g>
<g fill="#000" stroke="#000" stroke-width=".25">
<path d="M76.5 23.4l3.4-.6v1.1zM76.5 38.9l3.4-.5v1.1zM95.8 38.4l3.5 .5-3.5 .6zM101 22.8l3.5 .6-3.5 .5zM77.4 85.8l3.5 .2-3.4 .9zM140 95.7l.6 3.5h-1.2zM150.6 80.2l.6 3.5h-1.1zM129.3 97.9l.6 3.5h-1.2zM36.6 117.7l.6 3.5h-1.2zM52.2 131.1l.6 3.5h-1.2zM67.8 135.4l.6 3.5h-1.2zM118.6 131.1l.6 3.5h-1.1z"/>
<path d="M36 155.9h1.2l-.6 3.5zM51.6 155.9h1.2l-.6 3.5zM67.2 155.9h1.2l-.6 3.5zM118.1 155.9h1.1l-.6 3.5zM128.7 155.9h1.2l-.6 3.5zM139.4 155.9h1.2l-.6 3.5zM150.1 155.9h1.1l-.6 3.5zM76.5 170.2l3.4-.6v1.2zM85.7 169.6l3.6 .6-3.6 .6zM76.5 194.2l3.4-.6v1.2zM76.5 180.9l3.4-.6v1.1zM100.2 180.3l3.6 .6-3.6 .5z"/>
<path d="M104.9 193.6l3.6 .6-3.6 .6zM151.8 194.2l3.5-.6v1.2zM258.4 193.6l3.5 .6-3.5 .6zM66.1 204.6l.6 3.5h-1.1zM65.6 264.7h1.1l-.6 3.4z"/>
</g>
<g font-size="7">
<text x="289" y="270.6">Gun Controller Prototype</text>
<text x="375.6" y="272.3">03</text>
</g>
<g font-size="4.9">
<text x="84.7" y="21.9">56.11</text>
<text x="81.8" y="37.5">45.64</text>
<text x="66.5" y="86.1" transform="rotate(-6 66.5 86.1)">R2</text>
<text x="149.2" y="127.4" transform="rotate(-90 149.2 127.4)">158.45</text>
<text x="127.8" y="136.3" transform="rotate(-90 127.8 136.3)">122.93</text>
<text x="138.5" y="135.2" transform="rotate(-90 138.5 135.2)">127.43</text>
<text x="35.2" y="144.6" transform="rotate(-90 35.2 144.6)">83.43</text>
<text x="50.7" y="151.3" transform="rotate(-90 50.7 151.3)">56.65</text>
<text x="66.3" y="153.4" transform="rotate(-90 66.3 153.4)">47.94</text>
<text x="117.2" y="151.3" transform="rotate(-90 117.2 151.3)">56.65</text>
<text x="94" y="168.7">25.61</text>
<text x="84.3" y="179.4">54.61</text>
<text x="86.7" y="192.7">64.01</text>
<text x="199.4" y="192.7">220.16</text>
<text x="64.7" y="242.6" transform="rotate(-90 64.7 242.6)">127.2</text>
<text x="289" y="248.5">Alexander Phillips &amp; Ethan Zafra 11/28/2024</text>
<text x="350" y="248.5">Alvaro Quevedo</text>
<text x="399.1" y="285.7">3/3</text>
</g>
<g font-size="3.5">
<text x="39" y="8.8">1</text>
<text x="89" y="8.8">2</text>
<text x="139" y="8.8">3</text>
<text x="189" y="8.8">4</text>
<text x="239" y="8.8">5</text>
<text x="289" y="8.8">6</text>
<text x="339" y="8.8">7</text>
<text x="389" y="8.8">8</text>
<text x="16.3" y="30.2">A</text>
<text x="411.3" y="30.2">A</text>
<text x="16.3" y="78">B</text>
<text x="411.3" y="78">B</text>
<text x="16.2" y="125.9">C</text>
<text x="411.2" y="125.9">C</text>
<text x="16.2" y="173.7">D</text>
<text x="411.2" y="173.7">D</text>
<text x="16.3" y="221.6">E</text>
<text x="411.3" y="221.6">E</text>
<text x="16.4" y="269.4">F</text>
<text x="411.4" y="269.4">F</text>
<text x="39" y="290.8">1</text>
<text x="89" y="290.8">2</text>
<text x="139" y="290.8">3</text>
<text x="189" y="290.8">4</text>
<text x="239" y="290.8">5</text>
<text x="289" y="290.8">6</text>
<text x="339" y="290.8">7</text>
<text x="389" y="290.8">8</text>
</g>
<g font-size="2.5">
<text x="231" y="242.9">Dept.</text>
<text x="255" y="242.9">Technical reference</text>
<text x="289" y="242.9">Created by</text>
<text x="350" y="242.9">Approved by</text>
<text x="289" y="252.8">Document type</text>
<text x="350" y="252.8">Document status</text>
<text x="289" y="262.9">Title</text>
<text x="350" y="262.9">DWG No.</text>
<text x="350" y="279.9">Rev.</text>
<text x="360" y="279.9">Date of issue</text>
<text x="396" y="279.9">Sheet</text>
</g>
</svg>
